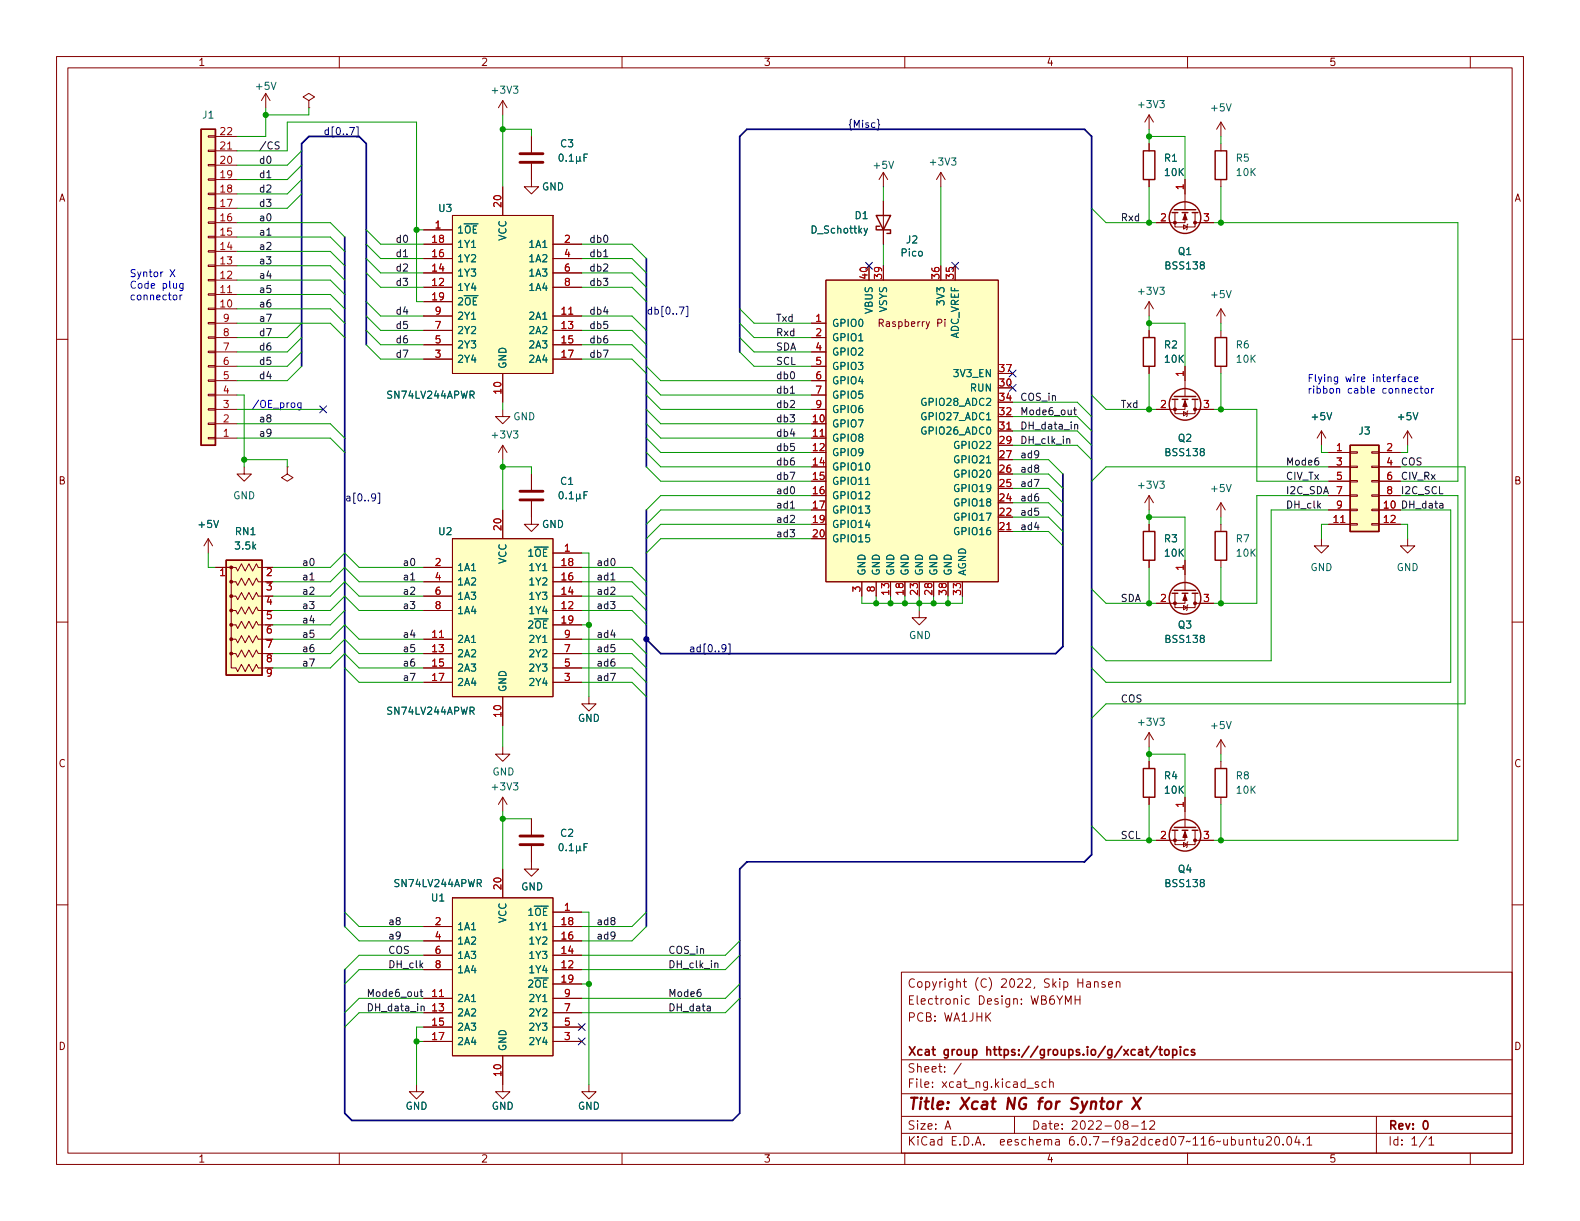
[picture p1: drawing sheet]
<svg xmlns="http://www.w3.org/2000/svg" width="279mm" height="216mm" viewBox="0 0 279 216" stroke-linecap="round" stroke-linejoin="round" font-family="sans-serif">
<g fill="none" stroke="#840000" stroke-width=".18">
<path d="M10 10h259.4v195.9h-259.4zM12 12h255.4v191.9h-255.4zM47 16.5l-.8 1.3M47 16.5v2.6M47 16.5l.8 1.3M54.6 17.8l1-.7-1-.6-1 .6 1 .7v1.3M54.6 19.1h.1M60 10v2M88.9 17.8v2.5M88.9 17.8l-.8 1.3M88.9 17.8l.8 1.3M110 10v2"/>
<path d="M160 10v2M210 10v2M260 10v2M36.8 24h1.3v.3h-1.3zM36.8 26.5h1.3v.3h-1.3zM36.8 29.1h1.3v.2h-1.3zM36.8 31.6h1.3v.3h-1.3zM36.8 34.2h1.3v.2h-1.3zM36.8 36.7h1.3v.3h-1.3zM36.8 39.2h1.3v.3h-1.3zM38.1 39.4h3.8M38.1 36.8h3.8"/>
<path d="M38.1 34.3h3.8M38.1 31.8h3.8M38.1 29.2h3.8M38.1 26.7h3.8M38.1 24.1h3.8M80 38.1h17.8v27.9h-17.8zM88.9 33v5.1M94 29v4h1.2l-1.2 1.3-1.3-1.3h1.3M94 24.1v2.8M156.2 30.5l-.8 1.3M156.2 30.5v2.5M156.2 35.6v7.6"/>
<path d="M156.2 30.5l.8 1.3M166.4 30.5l-.8 1.3M166.4 30.5v2.5M166.4 30.5l.7 1.3M203.2 20.3l-.8 1.3M203.2 20.3v2.6M203.2 25.4v1.3M203.2 31.8v1.2M203.2 20.3l.8 1.3M207.8 37.6v2.5h3.5v-2.5M209.3 39.8l.6 .3-.6 .4zM209.5 37.6v1.8h-5"/>
<path d="M209.5 31.8v5.3M210.1 39.6l-.2 .2v.7l-.1 .1M211.3 39.4h3.3M215.9 21.6l-.8 1.3M215.9 21.6v2.5M215.9 25.4v1.3M215.9 31.8v1.2M215.9 21.6l.8 1.3M10 60h2M36.8 41.8h1.3v.2h-1.3zM36.8 44.3h1.3v.3h-1.3zM36.8 46.9h1.3v.2h-1.3z"/>
<path d="M36.8 49.4h1.3v.3h-1.3zM36.8 51.9h1.3v.3h-1.3zM36.8 54.5h1.3v.2h-1.3zM36.8 57h1.3v.3h-1.3zM36.8 59.6h1.3v.2h-1.3zM38.1 57.2h3.8M38.1 59.7h3.8M38.1 54.6h3.8M38.1 52.1h3.8M38.1 49.5h3.8M38.1 47h3.8M38.1 44.5h3.8"/>
<path d="M38.1 41.9h3.8M74.9 40.6h5.1M74.9 55.9h5.1M74.9 50.8h5.1M74.9 58.4h5.1M74.9 48.3h5.1M74.9 45.7h5.1M74.9 43.2h5.1M74.9 53.3h5.1M97.8 55.9h5.1M97.8 50.8h5.1M97.8 58.4h5.1"/>
<path d="M97.8 48.3h5.1M97.8 45.7h5.1M97.8 43.2h5.1M143.5 57.2h2.5M143.5 59.7h2.5M146 49.5h30.5v53.4h-30.5zM167.1 56.5v.1M167.1 56.9v.8M203.2 53.3v2.6M203.2 58.4v1.3M203.2 53.3l-.8 1.3M203.2 53.3l.8 1.3"/>
<path d="M215.9 54.6v2.6M215.9 58.4v1.3M215.9 54.6l-.8 1.3M215.9 54.6l.8 1.3M267.4 60h2M36.8 62.1h1.3v.3h-1.3zM36.8 64.6h1.3v.3h-1.3zM36.8 67.2h1.3v.2h-1.3zM36.8 69.7h1.3v.3h-1.3zM36.8 72.3h1.3v.2h-1.3zM36.8 74.8h1.3v.3h-1.3zM36.8 77.3h1.3v.3h-1.3z"/>
<path d="M38.1 72.4h3.8M38.1 77.5h3.8M38.1 62.2h3.8M38.1 64.8h3.8M38.1 67.3h3.8M38.1 69.9h3.8M38.1 74.9h3.8M74.9 61h5.1M74.9 63.5h5.1M88.9 72.4v1.3h1.3l-1.3 1.2-1.3-1.2h1.3M88.9 66v5.1M88.9 78.7v2.6"/>
<path d="M88.9 78.7l-.8 1.3M88.9 78.7l.8 1.3M97.8 61h5.1M97.8 63.5h5.1M143.5 72.4h2.5M143.5 77.5h2.5M143.5 62.2h2.5M143.5 64.8h2.5M143.5 67.3h2.5M143.5 69.9h2.5M176.5 76.2h2.6M203.2 64.8v1.2"/>
<path d="M207.8 70.6v2.6h3.5v-2.6M209.3 72.8l.6 .4-.6 .3zM209.5 70.6v1.8h-5M209.5 64.8v5.3M210.1 72.6l-.2 .2v.7l-.1 .2M211.3 72.4h3.3M215.9 64.8v1.2M233.7 76.2l-.8 1.3M233.7 76.2v2.5M233.7 76.2l.7 1.3M238.8 79.9h1.2v.2h-1.2zM242.6 79.9h1.2v.2h-1.2z"/>
<path d="M248.9 76.2l-.7 1.3M248.9 76.2v2.5M248.9 76.2l.8 1.3M36.8 95.3l-.7 1.2M36.8 95.3v2.5M36.8 95.3l.8 1.2M43.2 82.6v1.2h1.2l-1.2 1.3-1.3-1.3h1.3M50.8 82.6v1.2l1 .7-1 .6-1-.6 1-.7M50.8 82.6h.1M80 95.3h17.8v27.9h-17.8zM88.9 90.2v5.1M94 88.6v4.1h1.2l-1.2 1.3-1.3-1.3h1.3"/>
<path d="M94 83.8v2.8M97.8 97.8h5.1M176.5 94h2.6M203.2 87.6v2.6M203.2 92.7v1.3M203.2 99.1v1.2M203.2 87.6l-.8 1.3M203.2 87.6l.8 1.3M209.5 99.1v5.3M215.9 88.9v2.5M215.9 92.7v1.3M215.9 99.1v1.2"/>
<path d="M215.9 88.9l-.8 1.3M215.9 88.9l.8 1.3M233.7 95.3v1.2h1.2l-1.2 1.3-1.3-1.3h1.3M234.9 80h3.9M234.9 90.2h3.9M234.9 92.7h3.9M234.9 82.6h3.9M234.9 85.1h3.9M234.9 87.6h3.9M238.8 92.6h1.2v.2h-1.2zM238.8 90h1.2v.3h-1.2zM238.8 87.5h1.2v.3h-1.2z"/>
<path d="M238.8 85h1.2v.2h-1.2zM238.8 82.4h1.2v.3h-1.2zM242.6 92.6h1.2v.2h-1.2zM242.6 90h1.2v.3h-1.2zM242.6 87.5h1.2v.3h-1.2zM242.6 85h1.2v.2h-1.2zM242.6 82.4h1.2v.3h-1.2zM243.8 80h3.8M243.8 90.2h3.8M243.8 92.7h3.8M243.8 82.6h3.8M243.8 85.1h3.8"/>
<path d="M243.8 87.6h3.8M248.9 95.3v1.2h1.3l-1.3 1.3-1.3-1.3h1.3M10 110h2M38.1 100.3h2.5M47 100.3h-1.3l-.4-.6-.6 1.3-.7-1.3-.6 1.3-.7-1.3-.7 1.3-.3-.7h-.8v2.6M47 102.9h-1.3l-.4-.7-.6 1.3-.7-1.3-.6 1.3-.7-1.3-.7 1.3-.3-.6h-.8v2.5M47 105.4h-1.3l-.4-.6-.6 1.2-.7-1.2-.6 1.2-.7-1.2-.7 1.2-.3-.6h-.8v2.6M47 108h-1.3l-.4-.7-.6 1.3-.7-1.3-.6 1.3-.7-1.3-.7 1.3-.3-.6h-.8v2.5M47 110.5h-1.3l-.4-.6-.6 1.2-.7-1.2-.6 1.2-.7-1.2-.7 1.2-.3-.6h-.8v2.5M47 113h-1.3l-.4-.6-.6 1.3-.7-1.3-.6 1.3-.7-1.3-.7 1.3-.3-.7h-.8v2.6M47 115.6h-1.3l-.4-.7-.6 1.3-.7-1.3-.6 1.3-.7-1.3-.7 1.3-.3-.6h-.8v2.5h.8l.3 .6 .7-1.2 .7 1.2 .6-1.2 .7 1.2 .6-1.2 .4 .6h1.3M74.9 100.3h5.1"/>
<path d="M74.9 102.9h5.1M74.9 105.4h5.1M74.9 108h5.1M74.9 113h5.1M74.9 115.6h5.1M74.9 118.1h5.1M97.8 100.3h5.1M97.8 102.9h5.1M97.8 105.4h5.1M97.8 108h5.1M97.8 110.5h5.1M97.8 113h5.1"/>
<path d="M97.8 115.6h5.1M97.8 118.1h5.1M152.4 102.9v2.5M154.9 102.9v2.5M162.6 108v1.2h1.2l-1.2 1.3-1.3-1.3h1.3M207.8 104.9v2.5h3.5v-2.5M209.3 107.1l.6 .3-.6 .4zM209.5 104.9v1.8h-5M210.1 106.9l-.2 .2v.7l-.1 .2M211.3 106.7h3.3M267.4 110h2M74.9 120.7h5.1"/>
<path d="M88.9 132.1v1.3h1.3l-1.3 1.2-1.3-1.2h1.3M88.9 123.2v5.1M97.8 120.7h5.1M104.1 123.2v1.3h1.3l-1.3 1.2-1.2-1.2h1.2M203.2 129.5v2.6M203.2 134.6v1.3M203.2 129.5l-.8 1.3M203.2 129.5l.8 1.3M215.9 130.8v2.6M215.9 134.6v1.3M215.9 130.8l-.8 1.3M215.9 130.8l.8 1.3"/>
<path d="M10 160h2M80 158.8h17.8v27.9h-17.8zM88.9 141v2.5M88.9 153.7v5.1M88.9 141l-.8 1.2M88.9 141l.8 1.2M94 149.6v4.1h1.2l-1.2 1.2-1.3-1.2h1.3M94 144.8v2.8M203.2 141v1.2M207.8 146.8v2.6h3.5v-2.6M209.3 149l.6 .4-.6 .3zM209.5 146.8v1.8h-5"/>
<path d="M209.5 141v5.3M210.1 148.8l-.2 .2v.7l-.1 .2M211.3 148.6h3.3M215.9 141v1.2M267.4 160h2M74.9 176.5h5.1M74.9 171.5h5.1M74.9 179.1h5.1M74.9 168.9h5.1M74.9 166.4h5.1M74.9 163.8h5.1M97.8 161.3h5.1"/>
<path d="M97.8 176.5h5.1M97.8 171.5h5.1M97.8 179.1h5.1M97.8 168.9h5.1M97.8 166.4h5.1M97.8 163.8h5.1M97.8 174h5.1M159.4 171.9h108v32h-108zM174.5 179.7l.7 .9M175.2 179.1l-.9 .8M186.9 176.1l.5 .8 .5-.8M188.4 177.6v-1.5l.5 1.1 .5-1.1v1.5"/>
<path d="M190.1 176.1v1.5M190.1 176.8h.9M191 176.1v1.5M192.2 173.6h.6v1M192.8 173.9l-.5 .1a.29 .29 0 0 0-.2 .3 .29 .29 0 0 0 .2 .3l.5-.1M193.5 173.7l.3-.1h.3l.1 1M193.5 173.6v1M195.4 173.6h-.4l-.2 .2 .1 .2 .5 .2v.3h-.6M196 174.1l.8-.2-.1-.3h-.4l-.3 .2 .1 .7h.6M197.4 173.7l.2-.1h.4v1M197.4 173.6v1M73.7 191.8v1.2h1.2l-1.2 1.3-1.3-1.3h1.3"/>
<path d="M74.9 181.6h5.1M74.9 184.2h5.1M88.9 186.7v6.3h1.3l-1.3 1.3-1.3-1.3h1.3M97.8 181.6h5.1M97.8 184.2h5.1M104.1 191.8v1.2h1.3l-1.3 1.3-1.2-1.3h1.2M159.4 197.4h108M159.4 193.4h108M159.4 187.4h108M167.1 199.7l.5-1.5 .5 1.5M167.3 199.2h.7M170 188l-1.3 1.9"/>
<path d="M179.4 197.4v3M181.6 192.4h1.2M183.6 191.4l-.3-.1-.3 .2 .1 .2 .5 .2v.3h-.6M185 191.4l-.5-.1-.2 .3v.4l.1 .2h.6M185.6 191.4l.2-.1 .4 .1 .1 .9M185.6 190.8v1.5M198.9 198.8l-.3-.3 .1-.2 .2-.1h.4l.2 .3-.1 .2-.6 .2-.2 .2 .1 .4 .2 .2 .4-.1 .2-.2-.1-.4-.2-.2M200.1 199.1h1.2M201.9 198.6l.4-.4v1.5M201.9 199.7h.9M203.3 198.3l.6-.1 .2 .1 .1 .3-.9 1.1h.9M243.4 197.4v6.5"/>
<path d="M60 203.9v2M110 203.9v2M159.4 200.4h108M160 203.9v2M210 203.9v2M220.5 201.6l.2-.1h.3l.1 1M220.5 201.5v1M221.6 201.5h.6M221.8 201v1.3l.4 .2M222.7 201.5l.1 .9 .3 .1 .2-.2M223.3 201.5v1M224 201.1l.5-.1 .3 .1v.3l-.9 1.1h.9"/>
<path d="M225.6 201h.2a.81 .81 0 0 1 .5 .6 .81 .81 0 0 1-.3 .8l-.1 .1a.81 .81 0 0 1-.6-.6 .81 .81 0 0 1 .3-.9zM226.9 202.3v.2M227.8 201h.1a.81 .81 0 0 1 .6 .6 .81 .81 0 0 1-.3 .8l-.2 .1a.81 .81 0 0 1-.5-.6 .81 .81 0 0 1 .3-.9zM229.3 200.9l-.3 1.1h.9M229.7 201.5v1M230.5 202.3v.2M231.1 201.4l.4-.4v1.5M231.1 202.5h.9M252.3 200.9l-1.3 1.9M252.7 201.4l.4-.4v1.5M252.7 202.5h.8M260 203.9v2"/>
</g>
<g fill="none" stroke="#840000" stroke-width=".3">
<path d="M202.5 185.6h.6M202.7 185.1v1.3l.4 .2M204.7 185l-1.3 1.9M205 185.6h.5M205.2 185.1v1.3l.3 .2M206 185.7l.2-.1 .5 .1v.6l-.1 .2-.4 .1-.2-.2zM207.4 185.7l.4-.1 .3 .3v.4l-.1 .2h-.6M207.4 185.6v1.5M208.7 185.1v.1M208.7 185.6v1M210.1 185.7l-.4-.1-.3 .3v.4l.1 .2h.6M211.2 185.7l-.3-.1-.2 .2v.2l.5 .1v.4h-.5"/>
<path d="M251.9 198.2h.1a.81 .81 0 0 1 .6 .6 .81 .81 0 0 1-.3 .8l-.1 .1a.81 .81 0 0 1-.6-.6 .81 .81 0 0 1 .3-.9z"/>
</g>
<path d="M196 195a.52 .52 0 0 1 .5-.2 .52 .52 0 0 1 .4 .4l-.1 .5a.55 .55 0 0 1-.5 .4 .55 .55 0 0 1-.5-.4zM197.8 194.8l-.2 1.3M198.4 194.8l-.4 .1-.3 .3M200.4 194.1l1.1 2M201.8 194.1l-1.6 2" fill="none" stroke="#840000" stroke-width=".4"/>
<g fill="none" stroke="#840000" stroke-width=".25">
<path d="M35.6 22.9h2.5v55.8h-2.5zM154.9 38.1h2.6l-1.3 2.5zM202.2 26.7h2v5.1h-2zM207.3 37.6h1M207.6 37.1h3.9M209 37.6h1.1M210.8 37.6h1M214.9 26.7h2v5.1h-2zM155.6 40h-.7v.6h2.6v.7h-.7M202.2 59.7h2v5.1h-2zM214.9 59.7h2v5.1h-2zM207.3 70.6h1"/>
<path d="M207.6 70.1h3.9M209 70.6h1.1M210.8 70.6h1M238.8 78.7h5v15.3h-5zM40 99.1h6.4v20.3h-6.4zM202.2 94h2v5.1h-2zM214.9 94h2v5.1h-2zM207.3 104.9h1M207.6 104.4h3.9M209 104.9h1.1M210.8 104.9h1M202.2 135.9h2v5.1h-2z"/>
<path d="M214.9 135.9h2v5.1h-2zM207.3 146.8h1M207.6 146.3h3.9M209 146.8h1.1M210.8 146.8h1"/>
<circle cx="209.5" cy="38.5" r="2.79"/>
<circle cx="209.5" cy="71.5" r="2.79"/>
<circle cx="209.5" cy="105.8" r="2.79"/>
<circle cx="209.5" cy="147.7" r="2.79"/>
</g>
<g fill="#840000" stroke="#840000" stroke-width=".18">
<path d="M209.5 70.9l.4 1h-.7z"/>
<path d="M209.5 147.1l.4 1h-.7z"/>
<path d="M209.5 37.8l.4 1.1h-.7z"/>
<path d="M209.5 105.2l.4 1h-.7z"/>
<circle cx="207.8" cy="72.4" r=".25"/>
<circle cx="211.3" cy="72.4" r=".25"/>
<circle cx="207.8" cy="148.6" r=".25"/>
<circle cx="211.3" cy="148.6" r=".25"/>
<circle cx="207.8" cy="39.4" r=".25"/>
<circle cx="211.3" cy="39.4" r=".25"/>
<circle cx="40.9" cy="100.3" r=".25"/>
<circle cx="40.9" cy="102.9" r=".25"/>
<circle cx="40.9" cy="105.4" r=".25"/>
<circle cx="40.9" cy="107.9" r=".25"/>
<circle cx="40.9" cy="110.5" r=".25"/>
<circle cx="40.9" cy="113" r=".25"/>
<circle cx="40.9" cy="115.6" r=".25"/>
<circle cx="207.8" cy="106.7" r=".25"/>
<circle cx="211.3" cy="106.7" r=".25"/>
</g>
<g fill="#ffffc2" stroke="#ffffc2" stroke-width=".18">
<path d="M146 49.5h30.5v53.4h-30.5z"/>
<path d="M80 158.8h17.8v27.9h-17.8z"/>
<path d="M40 99.1h6.4v20.3h-6.4z"/>
<path d="M80 95.3h17.8v27.9h-17.8z"/>
<path d="M238.8 78.7h5v15.3h-5z"/>
<path d="M80 38.1h17.8v27.9h-17.8z"/>
<path d="M35.6 22.9h2.5v55.8h-2.5z"/>
</g>
<g fill="none" stroke="#006464" stroke-width=".18">
<path d="M99 27.4l.2-.2a.68 .68 0 0 1 .4 .7 .68 .68 0 0 1-.4 .6l-.2-.1-.1-.4zM100.1 28.4v.1M100.7 27.6l.3-.4v1.3M100.7 28.5h.7M101.9 27.7v1.2M102.5 28.3l.2 .2M102.5 27.7v.8h-.4l-.2-.2M103.3 27.8h.4M103.9 27.2h-.6v1.3M153.4 40.4l-.4 1.1-.2 .1M99 87.1l.2-.2a.68 .68 0 0 1 .4 .7 .68 .68 0 0 1-.4 .6l-.2-.1-.1-.4zM100.1 88.1v.1"/>
<path d="M100.7 87.3l.3-.4v1.3M100.7 88.2h.7M101.9 87.4v1.2M102.5 88l.2 .2M102.5 87.4v.7l-.4 .1-.2-.2M103.3 87.5h.4M103.9 86.9h-.6v1.3M153.1 85.7h.7M99 149.3l.2-.1a.68 .68 0 0 1 .4 .6 .68 .68 0 0 1-.4 .6l-.2-.1-.1-.3zM100.1 150.3v.1M100.7 149.5l.3-.3v1.2M100.7 150.4h.7"/>
<path d="M101.9 149.6v1.3M102.5 150.3l.2 .1M102.5 149.6v.8h-.4l-.2-.1M103.3 149.8h.4M103.9 149.2h-.6v1.2"/>
</g>
<path d="M91.9 28.7h4.1M91.9 27.2h4.1M91.9 88.4h4.1M91.9 86.9h4.1M91.9 149.4h4.1M91.9 147.8h4.1" fill="none" stroke="#840000" stroke-width=".51"/>
<g fill="none" stroke="#000084" stroke-width=".18">
<path d="M61.8 22.5h.9l-.6 1.3M63 22.4h.3v1.8h-.3M155.1 21.1l.3 .2v.6l.2 .2-.2 .1v.6l-.3 .2M120.1 54.3h.9l-.6 1.3M121.3 54.2h.3v1.8h-.3M153.1 46.4l1.2 1.2M154.3 46.4l-1.2 1.2M168.3 46.4l1.2 1.2M169.5 46.4l-1.2 1.2M56.5 71.8l1.3 1.2M57.8 71.8l-1.3 1.2M178.5 65.4l1.2 1.2"/>
<path d="M178.5 68l1.2 1.2M179.7 65.4l-1.2 1.2M179.7 68l-1.2 1.2M66.4 87.9l-.2 .2h-.3l-.2-.2 .1-.5 .4-.1 .2 .1a.84 .84 0 0 1-.3 1.2h-.3M66.8 87.2h.3v1.8h-.3M122.1 114.5h.5l.1 .7M122.7 114.7l-.4 .1-.2 .1 .2 .3h.4M102.3 183.5l1.2 1.3M102.3 181l1.2 1.2M103.5 183.5l-1.2 1.3M103.5 181l-1.2 1.2"/>
</g>
<g fill="none" stroke="#0f0f0f" stroke-width=".18">
<path d="M49.4 25.1h-.5l-.3 .2 .2 .3 .5 .3v.3l-.2 .1h-.5M106.8 45.4h.7M139.8 69.5h.7M188.6 77.7l.2-.1h.3l.1 .8M189.9 72.5h.4M190 75.2l.2-.2 .3 .1 .1 .8M190 72.1v1.1l.3 .1M139.8 89.8h.7M108 102.5h.8M74.3 175.4h.5M74.5 174.9v1.1l.3 .2M74.5 178l.1-.1 .3 .1 .1 .7"/>
<path d="M126.4 170.4l.2-.1h.3l.1 .8"/>
</g>
<g fill="none" stroke="#0000c2" stroke-width=".18">
<path d="M30.1 47.7l.8 1.2M30.7 52.2h.3l.3 .2v.4l-.3 .2h-.3l-.1-.2zM30.9 47.7l-.8 1.2M31.8 52.2v.8M32.2 52.2l-.4 .2M32.4 50.1v1.1l-.3 .2-.3-.1M32.4 50.2l-.4-.1-.2 .3 .1 .5h.5M53.2 71.2v1.1l-.2 .2-.3-.1M53.2 71.3l-.3-.1-.3 .3 .2 .5h.4M247.1 66.6h.4M247.5 66.2l-.3 .2v1.1M248 66.7h.5v.8"/>
<path d="M248.5 66.9l-.4 .1-.2 .2 .2 .3 .4-.1M249.1 69.1l.6-.1-.1-.3h-.4l-.1 .2v.6h.5M249.7 66.7l-.4-.1-.2 .3 .1 .5h.5M250.1 67.1l.7-.2-.1-.2-.4-.1-.2 .2 .1 .6h.5M250.8 68.7h-.4l-.3 .2 .2 .6h.5M251.1 68.7h.5M251.3 68.3v1l.3 .2M252.1 68.7h.3l.2 .2v.4l-.2 .2h-.3l-.1-.2zM253.2 68.7v.8M253.5 68.7l-.3 .2"/>
</g>
<path d="M61 41.9v121.9M114.3 45.7v36.9M64.8 61v-35.6l-1.3-1.3h-8.9l-1.3 1.3v39.4M130.8 62.2v-38.1l1.3-1.2h59.7l1.2 1.2v127l-1.2 1.3h-59.7l-1.3 1.3v43.2l-1.3 1.2h-67.3l-1.2-1.2v-25.4M114.3 90.2v73.6M188 83.8v30.5l-1.3 1.3h-69.9l-2.5-2.6" fill="none" stroke="#000084" stroke-width=".3"/>
<g fill="none" stroke="#009600" stroke-width=".18">
<path d="M47 19.1v5h-5.1M54.6 19.1v1.2h-7.6M41.9 26.7h8.9v-5.1h22.9v31.7h1.2M41.9 39.4h16.5l2.6 2.5M53.3 31.8l-2.5 2.5h-8.9M53.3 34.3l-2.5 2.5h-8.9M53.3 29.2l-2.5 2.6h-8.9M53.3 26.7l-2.5 2.5h-8.9M88.9 20.3v12.7M88.9 22.9h5.1v1.2M156.2 33v2.6M166.4 33v14"/>
<path d="M193 36.8l2.6 2.6h8.9M203.2 22.9v2.5M203.2 33v6.4M203.2 24.1h6.3v7.7M214.6 39.4h43.2v45.7h-10.2M215.9 24.1v1.3M215.9 33v6.4M41.9 57.2h16.5l2.6 2.5M41.9 52.1h16.5l2.6 2.5M41.9 47h16.5l2.6 2.5M41.9 54.6h16.5l2.6 2.6M41.9 49.5h16.5l2.6 2.6"/>
<path d="M41.9 41.9h16.5l2.6 2.6M41.9 44.5h16.5l2.6 2.5M53.3 57.2l-2.5 2.5h-8.9M53.3 59.7l-2.5 2.5h-8.9M64.8 43.2l2.5 2.5h7.6M64.8 48.3l2.5 2.5h7.6M64.8 40.6l2.5 2.6h7.6M64.8 53.3l2.5 2.6h7.6M64.8 58.4l2.5 2.6h7.6M64.8 55.9l2.5 2.5h7.6M64.8 45.7l2.5 2.6h7.6M73.7 40.6h1.2"/>
<path d="M102.9 45.7h8.9l2.5 2.6M102.9 50.8h8.9l2.5 2.5M102.9 43.2h8.9l2.5 2.5M102.9 55.9h8.9l2.5 2.5M102.9 58.4h8.9l2.5 2.6M102.9 48.3h8.9l2.5 2.5M130.8 54.6l2.5 2.6h10.2M130.8 57.2l2.5 2.5h10.2M130.8 59.7l2.5 2.5h10.2M156.2 43.2v3.8M203.2 57.2h6.3v7.6M203.2 55.9v2.5"/>
<path d="M215.9 57.2v1.2M41.9 69.9h1.3v12.7M41.9 74.9h16.5l2.6 2.6M41.9 72.4h15.2M41.9 77.5h16.5l2.6 2.5M53.3 62.2l-2.5 2.6h-8.9M53.3 64.8l-2.5 2.5h-8.9M64.8 61l2.5 2.5h7.6M88.9 71.1v1.3M102.9 61h8.9l2.5 2.5M102.9 63.5h8.9l2.5 2.5M114.3 64.8l2.5 2.5h26.7"/>
<path d="M114.3 67.3l2.5 2.6h26.7M114.3 72.4l2.5 2.5h26.7M114.3 69.9l2.5 2.5h26.7M114.3 74.9l2.5 2.6h26.7M114.3 77.5l2.5 2.5h26.7M130.8 62.2l2.5 2.6h10.2M179.1 71.1h11.4l2.5 2.6M179.1 76.2h11.4l2.5 2.5M179.1 73.7h11.4l2.5 2.5M179.1 78.7h11.4l2.5 2.6M193 69.9l2.6 2.5h8.9M203.2 66v6.4"/>
<path d="M214.6 72.4h7.6v12.7h12.7M215.9 66v6.4M233.7 78.7v1.3h1.2M248.9 78.7v1.3h-1.3M36.8 97.8v2.5h1.3M43.2 81.3h7.6v1.3M88.9 81.3v8.9M88.9 82.6h5.1v1.2M102.9 97.8h1.2v25.4M114.3 80l2.5 2.6h26.7M114.3 82.6l2.5 2.5h26.7M143.5 90.2h-26.7l-2.5 2.5"/>
<path d="M143.5 87.6h-26.7l-2.5 2.6M143.5 92.7h-26.7l-2.5 2.6M143.5 95.3h-26.7l-2.5 2.5M179.1 81.3h6.3l2.6 2.5M179.1 94h6.3l2.6 2.5M179.1 86.4h6.3l2.6 2.5M179.1 83.8h6.3l2.6 2.6M179.1 88.9h6.3l2.6 2.5M179.1 91.4h6.3l2.6 2.6M203.2 90.2v2.5M203.2 91.4h6.3v7.7M215.9 91.4v1.3"/>
<path d="M234.9 87.6h-12.7v19.1h-7.6M234.9 92.7h-1.2v2.6M234.9 82.6h-39.3l-2.6 2.5M234.9 90.2h-10.1v26.6h-29.2l-2.6-2.5M247.6 87.6h10.2v61h-43.2M247.6 82.6h11.5v41.9h-63.5l-2.6 2.5M247.6 92.7h1.3v2.6M247.6 90.2h8.9v30.5h-60.9l-2.6-2.6M48.3 115.6h10.1l2.6-2.6 2.5 2.6h11.4M48.3 108h10.1l2.6-2.6 2.5 2.6h11.4M48.3 118.1h10.1l2.6-2.5 2.5 2.5h11.4M48.3 113h10.1l2.6-2.5 2.5 2.5h11.4"/>
<path d="M48.3 105.4h10.1l2.6-2.5 2.5 2.5h11.4M48.3 102.9h10.1l2.6-2.6 2.5 2.6h11.4M48.3 100.3h10.1l2.6-2.5 2.5 2.5h11.4M61 108l-2.6 2.5h-10.1M61 118.1l2.5 2.6h11.4M102.9 115.6h8.9l2.5 2.5M102.9 108h8.9l2.5 2.5M102.9 118.1h8.9l2.5 2.6M102.9 113h8.9l2.5 2.6M102.9 110.5h1.2M102.9 105.4h8.9l2.5 2.6M102.9 102.9h8.9l2.5 2.5"/>
<path d="M102.9 100.3h8.9l2.5 2.6M152.4 105.4v1.3h17.8v-1.3M154.9 105.4v1.3M157.5 105.4v1.3M160 105.4v1.3M162.6 105.4v2.6M165.1 105.4v1.3M167.6 105.4v1.3M193 104.1l2.6 2.6h8.9M203.2 100.3v6.4M215.9 100.3v6.4M88.9 128.3v3.8"/>
<path d="M102.9 120.7h8.9l2.5 2.5M203.2 132.1v2.5M203.2 133.4h6.3v7.6M215.9 133.4v1.2M88.9 143.5v10.2M88.9 144.8h5.1M193 146.1l2.6 2.5h8.9M203.2 142.2v6.4M215.9 142.2v6.4M61 163.8l2.5 2.6h11.4M61 161.3l2.5 2.5h11.4M74.9 171.5h-11.4l-2.5 2.5"/>
<path d="M74.9 179.1h-11.4l-2.5 2.5M74.9 168.9h-11.4l-2.5 2.6M74.9 176.5h-11.4l-2.5 2.6M102.9 161.3h1.2v30.5M102.9 174h1.2M114.3 163.8l-2.5 2.6h-8.9M114.3 161.3l-2.5 2.5h-8.9M130.8 168.9l-2.5 2.6h-25.4M130.8 176.5l-2.5 2.6h-25.4M130.8 166.4l-2.5 2.5h-25.4M130.8 174l-2.5 2.5h-25.4M73.7 184.2h1.2"/>
<path d="M74.9 181.6h-1.2v10.2"/>
</g>
<g fill="#009600" stroke="#009600" stroke-width=".18">
<circle cx="157.5" cy="106.7" r=".46"/>
<circle cx="154.9" cy="106.7" r=".46"/>
<circle cx="165.1" cy="106.7" r=".46"/>
<circle cx="162.6" cy="106.7" r=".46"/>
<circle cx="160" cy="106.7" r=".46"/>
<circle cx="104.1" cy="110.5" r=".46"/>
<circle cx="88.9" cy="82.6" r=".46"/>
<circle cx="73.7" cy="184.2" r=".46"/>
<circle cx="88.9" cy="144.8" r=".46"/>
<circle cx="104.1" cy="174" r=".46"/>
<circle cx="203.2" cy="72.4" r=".46"/>
<circle cx="215.9" cy="39.4" r=".46"/>
<circle cx="203.2" cy="39.4" r=".46"/>
<circle cx="203.2" cy="24.1" r=".46"/>
<circle cx="167.6" cy="106.7" r=".46"/>
<circle cx="215.9" cy="106.7" r=".46"/>
<circle cx="203.2" cy="57.2" r=".46"/>
<circle cx="215.9" cy="72.4" r=".46"/>
<circle cx="203.2" cy="91.4" r=".46"/>
<circle cx="215.9" cy="148.6" r=".46"/>
<circle cx="203.2" cy="106.7" r=".46"/>
<circle cx="203.2" cy="148.6" r=".46"/>
<circle cx="203.2" cy="133.4" r=".46"/>
<circle cx="43.2" cy="81.3" r=".46"/>
<circle cx="88.9" cy="22.9" r=".46"/>
<circle cx="73.7" cy="40.6" r=".46"/>
<circle cx="47" cy="20.3" r=".46"/>
</g>
<circle cx="114.3" cy="113" r=".46" fill="#000084" stroke="#000084" stroke-width=".18"/>
<text font-size="2.8" fill="#840000" x="160.4" y="196.2">Title: Xcat NG for Syntor X</text>
<g font-size="2.1" fill="#840000">
<text x="160.4" y="177.6">Electronic Design: WB6YMH</text>
<text x="160.4" y="174.6">Copyright (C) 2022, Skip Hansen</text>
<text x="160.4" y="180.6">PCB: WA1JHK</text>
<text x="160.4" y="189.7">Sheet: /</text>
<text x="160.4" y="186.7">Xcat group https://groups.io/g/xcat/topics</text>
<text x="160.4" y="192.4">File: xcat_ng.kicad_sch</text>
<text x="160.4" y="202.5">KiCad E.D.A. eeschema 6.0.7-f9a2dced07~116~ubuntu20.04.1</text>
<text x="160.4" y="199.7">Size: A</text>
<text x="182.4" y="199.7">Date: 2022-08-12</text>
<text x="245.4" y="199.7">Rev: 0</text>
<text x="245.4" y="202.5">Id: 1/1</text>
</g>
<g font-size="1.8" fill="#840000">
<text x="35" y="11.6">1</text>
<text x="85" y="11.6">2</text>
<text x="135" y="11.6">3</text>
<text x="185" y="11.6">4</text>
<text x="235" y="11.6">5</text>
<text x="10.3" y="35.6">A</text>
<text x="267.7" y="35.6">A</text>
<text x="155.8" y="57.8">Raspberry Pi</text>
<text x="10.3" y="85.7">B</text>
<text x="267.7" y="85.7">B</text>
<text x="10.3" y="135.6">C</text>
<text x="267.7" y="135.6">C</text>
<text x="10.3" y="185.7">D</text>
<text x="267.7" y="185.7">D</text>
<text x="35" y="205.6">1</text>
<text x="85" y="205.6">2</text>
<text x="135" y="205.6">3</text>
<text x="185" y="205.6">4</text>
<text x="235" y="205.6">5</text>
</g>
<g font-size="1.8" fill="#006464">
<text x="45.4" y="15.9">+5V</text>
<text x="87.2" y="16.6">+3V3</text>
<text x="35.8" y="21">J1</text>
<text x="201.5" y="19.1">+3V3</text>
<text x="214.3" y="19.7">+5V</text>
<text x="99.2" y="26">C3</text>
<text x="154.6" y="29.8">+5V</text>
<text x="164.7" y="29.3">+3V3</text>
<text x="205.9" y="28.6">R1</text>
<text x="218.6" y="28.6">R5</text>
<text x="95.8" y="33.7">GND</text>
<text x="206" y="31.1">10K</text>
<text x="218.7" y="31.1">10K</text>
<text x="77.6" y="37.5">U3</text>
<text x="80.8" y="41.3">1~{OE}</text>
<text x="143.6" y="41.3">D_Schottky</text>
<text x="151.2" y="38.7">D1</text>
<text x="80.8" y="46.4">1Y2</text>
<text x="80.8" y="43.8">1Y1</text>
<text x="89.5" y="42.6" transform="rotate(-90 89.5 42.6)">VCC</text>
<text x="93.8" y="43.8">1A1</text>
<text x="93.8" y="46.4">1A2</text>
<text x="159.4" y="45.3">Pico</text>
<text x="160.3" y="43">J2</text>
<text x="206.3" y="47.6">BSS138</text>
<text x="208.4" y="45.1">Q1</text>
<text x="80.8" y="51.4">1Y4</text>
<text x="80.8" y="48.9">1Y3</text>
<text x="80.8" y="54">2~{OE}</text>
<text x="93.8" y="48.9">1A3</text>
<text x="93.8" y="51.4">1A4</text>
<text x="167" y="53.7" transform="rotate(-90 167 53.7)">3V3</text>
<text x="201.5" y="52.1">+3V3</text>
<text x="214.3" y="52.7">+5V</text>
<text x="80.8" y="59.1">2Y2</text>
<text x="80.8" y="56.5">2Y1</text>
<text x="93.8" y="56.5">2A1</text>
<text x="93.8" y="59.1">2A2</text>
<text x="147.1" y="57.8">GPIO0</text>
<text x="154.3" y="55.5" transform="rotate(-90 154.3 55.5)">VBUS</text>
<text x="156.8" y="55.3" transform="rotate(-90 156.8 55.3)">VSYS</text>
<text x="80.8" y="64.1">2Y4</text>
<text x="80.8" y="61.6">2Y3</text>
<text x="89.5" y="65.3" transform="rotate(-90 89.5 65.3)">GND</text>
<text x="93.8" y="61.6">2A3</text>
<text x="93.8" y="64.1">2A4</text>
<text x="147.1" y="60.3">GPIO1</text>
<text x="147.1" y="62.9">GPIO2</text>
<text x="147.1" y="65.4">GPIO3</text>
<text x="169.5" y="60.1" transform="rotate(-90 169.5 60.1)">ADC_VREF</text>
<text x="205.9" y="61.6">R2</text>
<text x="206" y="64.1">10K</text>
<text x="218.6" y="61.6">R6</text>
<text x="218.7" y="64.1">10K</text>
<text x="68.7" y="70.5">SN74LV244APWR</text>
<text x="147.1" y="67.9">GPIO4</text>
<text x="147.1" y="70.5">GPIO5</text>
<text x="163.3" y="71.8">GPIO28_ADC2</text>
<text x="168.9" y="66.7">3V3_EN</text>
<text x="171.7" y="69.2">RUN</text>
<text x="87.2" y="77.5">+3V3</text>
<text x="90.7" y="74.3">GND</text>
<text x="147.1" y="75.6">GPIO7</text>
<text x="147.1" y="73">GPIO6</text>
<text x="163.3" y="76.8">GPIO26_ADC0</text>
<text x="163.3" y="74.3">GPIO27_ADC1</text>
<text x="232.1" y="74.3">+5V</text>
<text x="240.3" y="76.8">J3</text>
<text x="247.3" y="74.3">+5V</text>
<text x="147.1" y="78.1">GPIO8</text>
<text x="147.1" y="80.6">GPIO9</text>
<text x="147.1" y="83.2">GPIO10</text>
<text x="169.1" y="81.9">GPIO21</text>
<text x="169.1" y="79.4">GPIO22</text>
<text x="206.3" y="80.6">BSS138</text>
<text x="208.4" y="78.1">Q2</text>
<text x="41.2" y="88.3">GND</text>
<text x="99.2" y="85.7">C1</text>
<text x="147.1" y="85.7">GPIO11</text>
<text x="147.1" y="88.3">GPIO12</text>
<text x="169.1" y="89.5">GPIO18</text>
<text x="169.1" y="87">GPIO19</text>
<text x="169.1" y="84.5">GPIO20</text>
<text x="201.5" y="86.4">+3V3</text>
<text x="214.3" y="87">+5V</text>
<text x="35.2" y="93.3">+5V</text>
<text x="41.7" y="94.6">RN1</text>
<text x="77.6" y="94.6">U2</text>
<text x="95.8" y="93.3">GND</text>
<text x="147.1" y="90.8">GPIO13</text>
<text x="147.1" y="93.3">GPIO14</text>
<text x="147.1" y="95.9">GPIO15</text>
<text x="169.1" y="94.6">GPIO16</text>
<text x="169.1" y="92.1">GPIO17</text>
<text x="205.9" y="95.9">R3</text>
<text x="218.6" y="95.9">R7</text>
<text x="41.7" y="97.2">3.5k</text>
<text x="80.8" y="101">1A1</text>
<text x="89.5" y="99.7" transform="rotate(-90 89.5 99.7)">VCC</text>
<text x="92.1" y="98.4">1~{OE}</text>
<text x="93.9" y="101">1Y1</text>
<text x="153" y="101.9" transform="rotate(-90 153 101.9)">GND</text>
<text x="155.6" y="101.9" transform="rotate(-90 155.6 101.9)">GND</text>
<text x="158.1" y="101.9" transform="rotate(-90 158.1 101.9)">GND</text>
<text x="160.7" y="101.9" transform="rotate(-90 160.7 101.9)">GND</text>
<text x="163.2" y="101.9" transform="rotate(-90 163.2 101.9)">GND</text>
<text x="165.7" y="101.9" transform="rotate(-90 165.7 101.9)">GND</text>
<text x="168.3" y="101.9" transform="rotate(-90 168.3 101.9)">GND</text>
<text x="170.8" y="101.9" transform="rotate(-90 170.8 101.9)">AGND</text>
<text x="206" y="98.4">10K</text>
<text x="218.7" y="98.4">10K</text>
<text x="231.7" y="101">GND</text>
<text x="247" y="101">GND</text>
<text x="80.8" y="103.5">1A2</text>
<text x="80.8" y="106">1A3</text>
<text x="93.9" y="106">1Y3</text>
<text x="93.9" y="103.5">1Y2</text>
<text x="80.8" y="113.7">2A1</text>
<text x="80.8" y="108.6">1A4</text>
<text x="92.1" y="111.1">2~{OE}</text>
<text x="93.9" y="108.6">1Y4</text>
<text x="93.9" y="113.7">2Y1</text>
<text x="160.7" y="113">GND</text>
<text x="206.3" y="113.7">BSS138</text>
<text x="208.4" y="111.1">Q3</text>
<text x="80.8" y="116.2">2A2</text>
<text x="80.8" y="118.7">2A3</text>
<text x="93.9" y="118.7">2Y3</text>
<text x="93.9" y="116.2">2Y2</text>
<text x="80.8" y="121.3">2A4</text>
<text x="89.5" y="122.4" transform="rotate(-90 89.5 122.4)">GND</text>
<text x="93.9" y="121.3">2Y4</text>
<text x="68.7" y="126.4">SN74LV244APWR</text>
<text x="102.2" y="127.6">GND</text>
<text x="201.5" y="128.3">+3V3</text>
<text x="214.3" y="128.9">+5V</text>
<text x="87.1" y="137.1">GND</text>
<text x="205.9" y="137.8">R4</text>
<text x="218.6" y="137.8">R8</text>
<text x="87.2" y="139.8">+3V3</text>
<text x="206" y="140.3">10K</text>
<text x="218.7" y="140.3">10K</text>
<text x="99.2" y="148">C2</text>
<text x="208.4" y="154.3">Q4</text>
<text x="70" y="156.8">SN74LV244APWR</text>
<text x="76.3" y="159.4">U1</text>
<text x="92.1" y="161.9">1~{OE}</text>
<text x="92.1" y="157.4">GND</text>
<text x="206.3" y="156.8">BSS138</text>
<text x="80.8" y="164.5">1A1</text>
<text x="80.8" y="167">1A2</text>
<text x="89.5" y="163.2" transform="rotate(-90 89.5 163.2)">VCC</text>
<text x="93.9" y="167">1Y2</text>
<text x="93.9" y="164.5">1Y1</text>
<text x="80.8" y="169.5">1A3</text>
<text x="80.8" y="172.1">1A4</text>
<text x="93.9" y="172.1">1Y4</text>
<text x="93.9" y="169.5">1Y3</text>
<text x="80.8" y="177.2">2A1</text>
<text x="80.8" y="179.7">2A2</text>
<text x="92.1" y="174.6">2~{OE}</text>
<text x="93.9" y="179.7">2Y2</text>
<text x="93.9" y="177.2">2Y1</text>
<text x="80.8" y="182.2">2A3</text>
<text x="80.8" y="184.8">2A4</text>
<text x="89.5" y="185.9" transform="rotate(-90 89.5 185.9)">GND</text>
<text x="93.9" y="184.8">2Y4</text>
<text x="93.9" y="182.2">2Y3</text>
<text x="71.7" y="196.2">GND</text>
<text x="86.9" y="196.2">GND</text>
<text x="102.2" y="196.2">GND</text>
</g>
<g font-size="1.8" fill="#a90000">
<text x="39" y="23.9">22</text>
<text x="39" y="29">20</text>
<text x="39" y="26.4">21</text>
<text x="39" y="34">18</text>
<text x="39" y="31.5">19</text>
<text x="209.3" y="33.5" transform="rotate(-90 209.3 33.5)">1</text>
<text x="39" y="41.7">15</text>
<text x="39" y="39.1">16</text>
<text x="39" y="36.6">17</text>
<text x="77" y="40.4">1</text>
<text x="88.6" y="36.5" transform="rotate(-90 88.6 36.5)">20</text>
<text x="205.2" y="39.1">2</text>
<text x="212.9" y="39.1">3</text>
<text x="39" y="46.7">13</text>
<text x="39" y="44.2">14</text>
<text x="76.5" y="45.5">16</text>
<text x="76.5" y="42.9">18</text>
<text x="99.8" y="42.9">2</text>
<text x="99.8" y="45.5">4</text>
<text x="39" y="51.8">11</text>
<text x="39" y="49.3">12</text>
<text x="76.5" y="50.5">12</text>
<text x="76.5" y="48">14</text>
<text x="76.5" y="53.1">19</text>
<text x="99.8" y="48">6</text>
<text x="99.8" y="50.5">8</text>
<text x="153.4" y="49.2" transform="rotate(-90 153.4 49.2)">40</text>
<text x="156" y="49.2" transform="rotate(-90 156 49.2)">39</text>
<text x="166.1" y="49.2" transform="rotate(-90 166.1 49.2)">36</text>
<text x="168.7" y="49.2" transform="rotate(-90 168.7 49.2)">35</text>
<text x="39" y="54.4">10</text>
<text x="39.5" y="59.4">8</text>
<text x="39.5" y="56.9">9</text>
<text x="77" y="58.2">7</text>
<text x="77" y="55.6">9</text>
<text x="99.3" y="55.6">11</text>
<text x="99.3" y="58.2">13</text>
<text x="144.3" y="56.9">1</text>
<text x="144.3" y="59.4">2</text>
<text x="39.5" y="64.5">6</text>
<text x="39.5" y="62">7</text>
<text x="77" y="63.2">3</text>
<text x="77" y="60.7">5</text>
<text x="99.3" y="60.7">15</text>
<text x="99.3" y="63.2">17</text>
<text x="144.3" y="62">4</text>
<text x="144.3" y="64.5">5</text>
<text x="176.8" y="65.8">37</text>
<text x="39.5" y="69.6">4</text>
<text x="39.5" y="67.1">5</text>
<text x="88.6" y="69.6" transform="rotate(-90 88.6 69.6)">10</text>
<text x="144.3" y="67.1">6</text>
<text x="144.3" y="69.6">7</text>
<text x="176.8" y="68.3">30</text>
<text x="176.8" y="70.9">34</text>
<text x="209.3" y="66.5" transform="rotate(-90 209.3 66.5)">1</text>
<text x="39.5" y="77.2">1</text>
<text x="39.5" y="74.7">2</text>
<text x="39.5" y="72.1">3</text>
<text x="143.8" y="74.7">10</text>
<text x="143.8" y="77.2">11</text>
<text x="144.3" y="72.1">9</text>
<text x="176.8" y="75.9">31</text>
<text x="176.8" y="73.4">32</text>
<text x="205.2" y="72.1">2</text>
<text x="212.9" y="72.1">3</text>
<text x="143.8" y="79.8">12</text>
<text x="143.8" y="82.3">14</text>
<text x="176.8" y="83.6">26</text>
<text x="176.8" y="81">27</text>
<text x="176.8" y="78.5">29</text>
<text x="236.4" y="79.8">1</text>
<text x="236.4" y="82.3">3</text>
<text x="245.3" y="79.8">2</text>
<text x="245.3" y="82.3">4</text>
<text x="143.8" y="84.8">15</text>
<text x="143.8" y="87.4">16</text>
<text x="143.8" y="89.9">17</text>
<text x="176.8" y="88.6">24</text>
<text x="176.8" y="86.1">25</text>
<text x="236.4" y="84.8">5</text>
<text x="236.4" y="87.4">7</text>
<text x="236.4" y="89.9">9</text>
<text x="244.8" y="89.9">10</text>
<text x="245.3" y="84.8">6</text>
<text x="245.3" y="87.4">8</text>
<text x="88.6" y="93.7" transform="rotate(-90 88.6 93.7)">20</text>
<text x="143.8" y="92.5">19</text>
<text x="143.8" y="95">20</text>
<text x="176.8" y="93.7">21</text>
<text x="176.8" y="91.2">22</text>
<text x="235.9" y="92.5">11</text>
<text x="244.8" y="92.5">12</text>
<text x="38.9" y="101.9">1</text>
<text x="47.1" y="101.9">2</text>
<text x="77" y="100.1">2</text>
<text x="99.3" y="100.1">18</text>
<text x="99.8" y="97.5">1</text>
<text x="209.3" y="100.8" transform="rotate(-90 209.3 100.8)">1</text>
<text x="47.1" y="104.4">3</text>
<text x="47.1" y="106.9">4</text>
<text x="77" y="102.6">4</text>
<text x="77" y="105.2">6</text>
<text x="77" y="107.7">8</text>
<text x="99.3" y="107.7">12</text>
<text x="99.3" y="105.2">14</text>
<text x="99.3" y="102.6">16</text>
<text x="152.1" y="104.6" transform="rotate(-90 152.1 104.6)">3</text>
<text x="154.7" y="104.6" transform="rotate(-90 154.7 104.6)">8</text>
<text x="157.2" y="105.1" transform="rotate(-90 157.2 105.1)">13</text>
<text x="159.8" y="105.1" transform="rotate(-90 159.8 105.1)">18</text>
<text x="162.3" y="105.1" transform="rotate(-90 162.3 105.1)">23</text>
<text x="164.8" y="105.1" transform="rotate(-90 164.8 105.1)">28</text>
<text x="167.4" y="105.1" transform="rotate(-90 167.4 105.1)">38</text>
<text x="169.9" y="105.1" transform="rotate(-90 169.9 105.1)">33</text>
<text x="205.2" y="106.4">2</text>
<text x="212.9" y="106.4">3</text>
<text x="47.1" y="109.5">5</text>
<text x="47.1" y="112">6</text>
<text x="76.5" y="112.8">11</text>
<text x="99.3" y="110.2">19</text>
<text x="99.8" y="112.8">9</text>
<text x="47.1" y="114.6">7</text>
<text x="47.1" y="117.1">8</text>
<text x="47.1" y="119.6">9</text>
<text x="76.5" y="115.3">13</text>
<text x="76.5" y="117.9">15</text>
<text x="99.8" y="117.9">5</text>
<text x="99.8" y="115.3">7</text>
<text x="76.5" y="120.4">17</text>
<text x="99.8" y="120.4">3</text>
<text x="88.6" y="126.7" transform="rotate(-90 88.6 126.7)">10</text>
<text x="209.3" y="142.7" transform="rotate(-90 209.3 142.7)">1</text>
<text x="205.2" y="148.3">2</text>
<text x="212.9" y="148.3">3</text>
<text x="88.6" y="157.2" transform="rotate(-90 88.6 157.2)">20</text>
<text x="99.8" y="161">1</text>
<text x="77" y="163.6">2</text>
<text x="77" y="166.1">4</text>
<text x="99.3" y="166.1">16</text>
<text x="99.3" y="163.6">18</text>
<text x="77" y="168.7">6</text>
<text x="77" y="171.2">8</text>
<text x="99.3" y="171.2">12</text>
<text x="99.3" y="168.7">14</text>
<text x="99.3" y="173.7">19</text>
<text x="76.5" y="176.3">11</text>
<text x="76.5" y="178.8">13</text>
<text x="99.8" y="178.8">7</text>
<text x="99.8" y="176.3">9</text>
<text x="76.5" y="181.4">15</text>
<text x="76.5" y="183.9">17</text>
<text x="99.8" y="183.9">3</text>
<text x="99.8" y="181.4">5</text>
<text x="88.6" y="190.2" transform="rotate(-90 88.6 190.2)">10</text>
</g>
<g font-size="1.8" fill="#000084">
<text x="57.1" y="23.9">d[0..7]</text>
<text x="149.9" y="22.6">{Misc}</text>
<text x="114.3" y="55.6">db[0..7]</text>
<text x="61" y="88.6">a[0..9]</text>
<text x="123.3" y="115.3">ad[0..9]</text>
</g>
<g font-size="1.8" fill="#0f0f0f">
<text x="45.7" y="26.4">/CS</text>
<text x="45.7" y="28.9">d0</text>
<text x="45.7" y="34">d2</text>
<text x="45.7" y="31.5">d1</text>
<text x="45.7" y="36.6">d3</text>
<text x="45.7" y="41.6">a1</text>
<text x="45.7" y="39.1">a0</text>
<text x="198.1" y="39.1">Rxd</text>
<text x="45.7" y="46.7">a3</text>
<text x="45.7" y="44.2">a2</text>
<text x="70.3" y="48">d2</text>
<text x="70.3" y="45.5">d1</text>
<text x="70.3" y="42.9">d0</text>
<text x="104.1" y="48">db2</text>
<text x="104.1" y="42.9">db0</text>
<text x="104.1" y="45.5">db1</text>
<text x="45.7" y="51.8">a5</text>
<text x="45.7" y="49.3">a4</text>
<text x="70.3" y="50.5">d3</text>
<text x="104.1" y="50.5">db3</text>
<text x="45.7" y="54.3">a6</text>
<text x="45.7" y="59.4">d7</text>
<text x="45.7" y="56.9">a7</text>
<text x="70.3" y="55.6">d4</text>
<text x="70.3" y="58.2">d5</text>
<text x="104.1" y="58.2">db5</text>
<text x="104.1" y="55.6">db4</text>
<text x="137.2" y="59.4">Rxd</text>
<text x="137.2" y="56.9">Txd</text>
<text x="45.7" y="62">d6</text>
<text x="45.7" y="64.5">d5</text>
<text x="70.3" y="60.7">d6</text>
<text x="70.3" y="63.2">d7</text>
<text x="104.1" y="60.7">db6</text>
<text x="104.1" y="63.2">db7</text>
<text x="137.2" y="64.5">SCL</text>
<text x="137.2" y="62">SDA</text>
<text x="45.7" y="67">d4</text>
<text x="137.2" y="67">db0</text>
<text x="137.2" y="69.6">db1</text>
<text x="180.3" y="70.9">COS_in</text>
<text x="45.7" y="74.7">a8</text>
<text x="45.7" y="77.2">a9</text>
<text x="137.2" y="72.1">db2</text>
<text x="137.2" y="74.7">db3</text>
<text x="137.2" y="77.2">db4</text>
<text x="180.3" y="75.9">DH_data_in</text>
<text x="180.3" y="73.4">Mode6_out</text>
<text x="198.1" y="72.1">Txd</text>
<text x="137.2" y="82.3">db6</text>
<text x="137.2" y="79.7">db5</text>
<text x="180.3" y="83.6">ad8</text>
<text x="180.3" y="81">ad9</text>
<text x="180.3" y="78.5">DH_clk_in</text>
<text x="227.3" y="82.3">Mode6</text>
<text x="247.6" y="82.3">COS</text>
<text x="137.2" y="87.4">ad0</text>
<text x="137.2" y="89.9">ad1</text>
<text x="137.2" y="84.8">db7</text>
<text x="180.3" y="86.1">ad7</text>
<text x="180.3" y="88.6">ad6</text>
<text x="227.3" y="89.9">DH_clk</text>
<text x="227.3" y="84.8">CIV_Tx</text>
<text x="227.3" y="87.4">I2C_SDA</text>
<text x="244.8" y="89.9">10 DH_data</text>
<text x="247.6" y="87.4">I2C_SCL</text>
<text x="247.6" y="84.8">CIV_Rx</text>
<text x="137.2" y="92.4">ad2</text>
<text x="137.2" y="95">ad3</text>
<text x="180.3" y="93.7">ad4</text>
<text x="180.3" y="91.2">ad5</text>
<text x="53.3" y="100.1">a0</text>
<text x="71.7" y="100.1">a0</text>
<text x="105.4" y="100.1">ad0</text>
<text x="53.3" y="105.1">a2</text>
<text x="53.3" y="102.6">a1</text>
<text x="53.3" y="107.7">a3</text>
<text x="71.7" y="102.6">a1</text>
<text x="71.7" y="105.1">a2</text>
<text x="71.7" y="107.7">a3</text>
<text x="105.4" y="107.7">ad3</text>
<text x="105.4" y="102.6">ad1</text>
<text x="105.4" y="105.1">ad2</text>
<text x="198.1" y="106.4">SDA</text>
<text x="53.3" y="110.2">a4</text>
<text x="53.3" y="112.8">a5</text>
<text x="71.7" y="112.8">a4</text>
<text x="105.4" y="112.8">ad4</text>
<text x="53.3" y="117.8">a7</text>
<text x="53.3" y="115.3">a6</text>
<text x="71.7" y="115.3">a5</text>
<text x="71.7" y="117.8">a6</text>
<text x="105.4" y="117.8">ad6</text>
<text x="105.4" y="115.3">ad5</text>
<text x="71.7" y="120.4">a7</text>
<text x="105.4" y="120.4">ad7</text>
<text x="198.1" y="124.2">COS</text>
<text x="198.1" y="148.3">SCL</text>
<text x="68.6" y="166.1">a9</text>
<text x="68.6" y="163.6">a8</text>
<text x="105.4" y="166.1">ad9</text>
<text x="105.4" y="163.6">ad8</text>
<text x="68.6" y="168.6">COS</text>
<text x="68.6" y="171.2">DH_clk</text>
<text x="118.1" y="171.2">DH_clk_in</text>
<text x="118.1" y="168.6">COS_in</text>
<text x="64.8" y="176.3">Mode6_out</text>
<text x="64.8" y="178.8">DH_data_in</text>
<text x="118.1" y="176.3">Mode6</text>
<text x="118.1" y="178.8">DH_data</text>
</g>
<g font-size="1.8" fill="#0000c2">
<text x="22.9" y="49">Syntor X</text>
<text x="22.9" y="51">Code plug</text>
<text x="22.9" y="53.1">connector</text>
<text x="231.1" y="67.5">Flying wire interface</text>
<text x="231.1" y="69.6">ribbon cable connector</text>
<text x="44.4" y="72.1">/OE_prog</text>
</g>
</svg>
